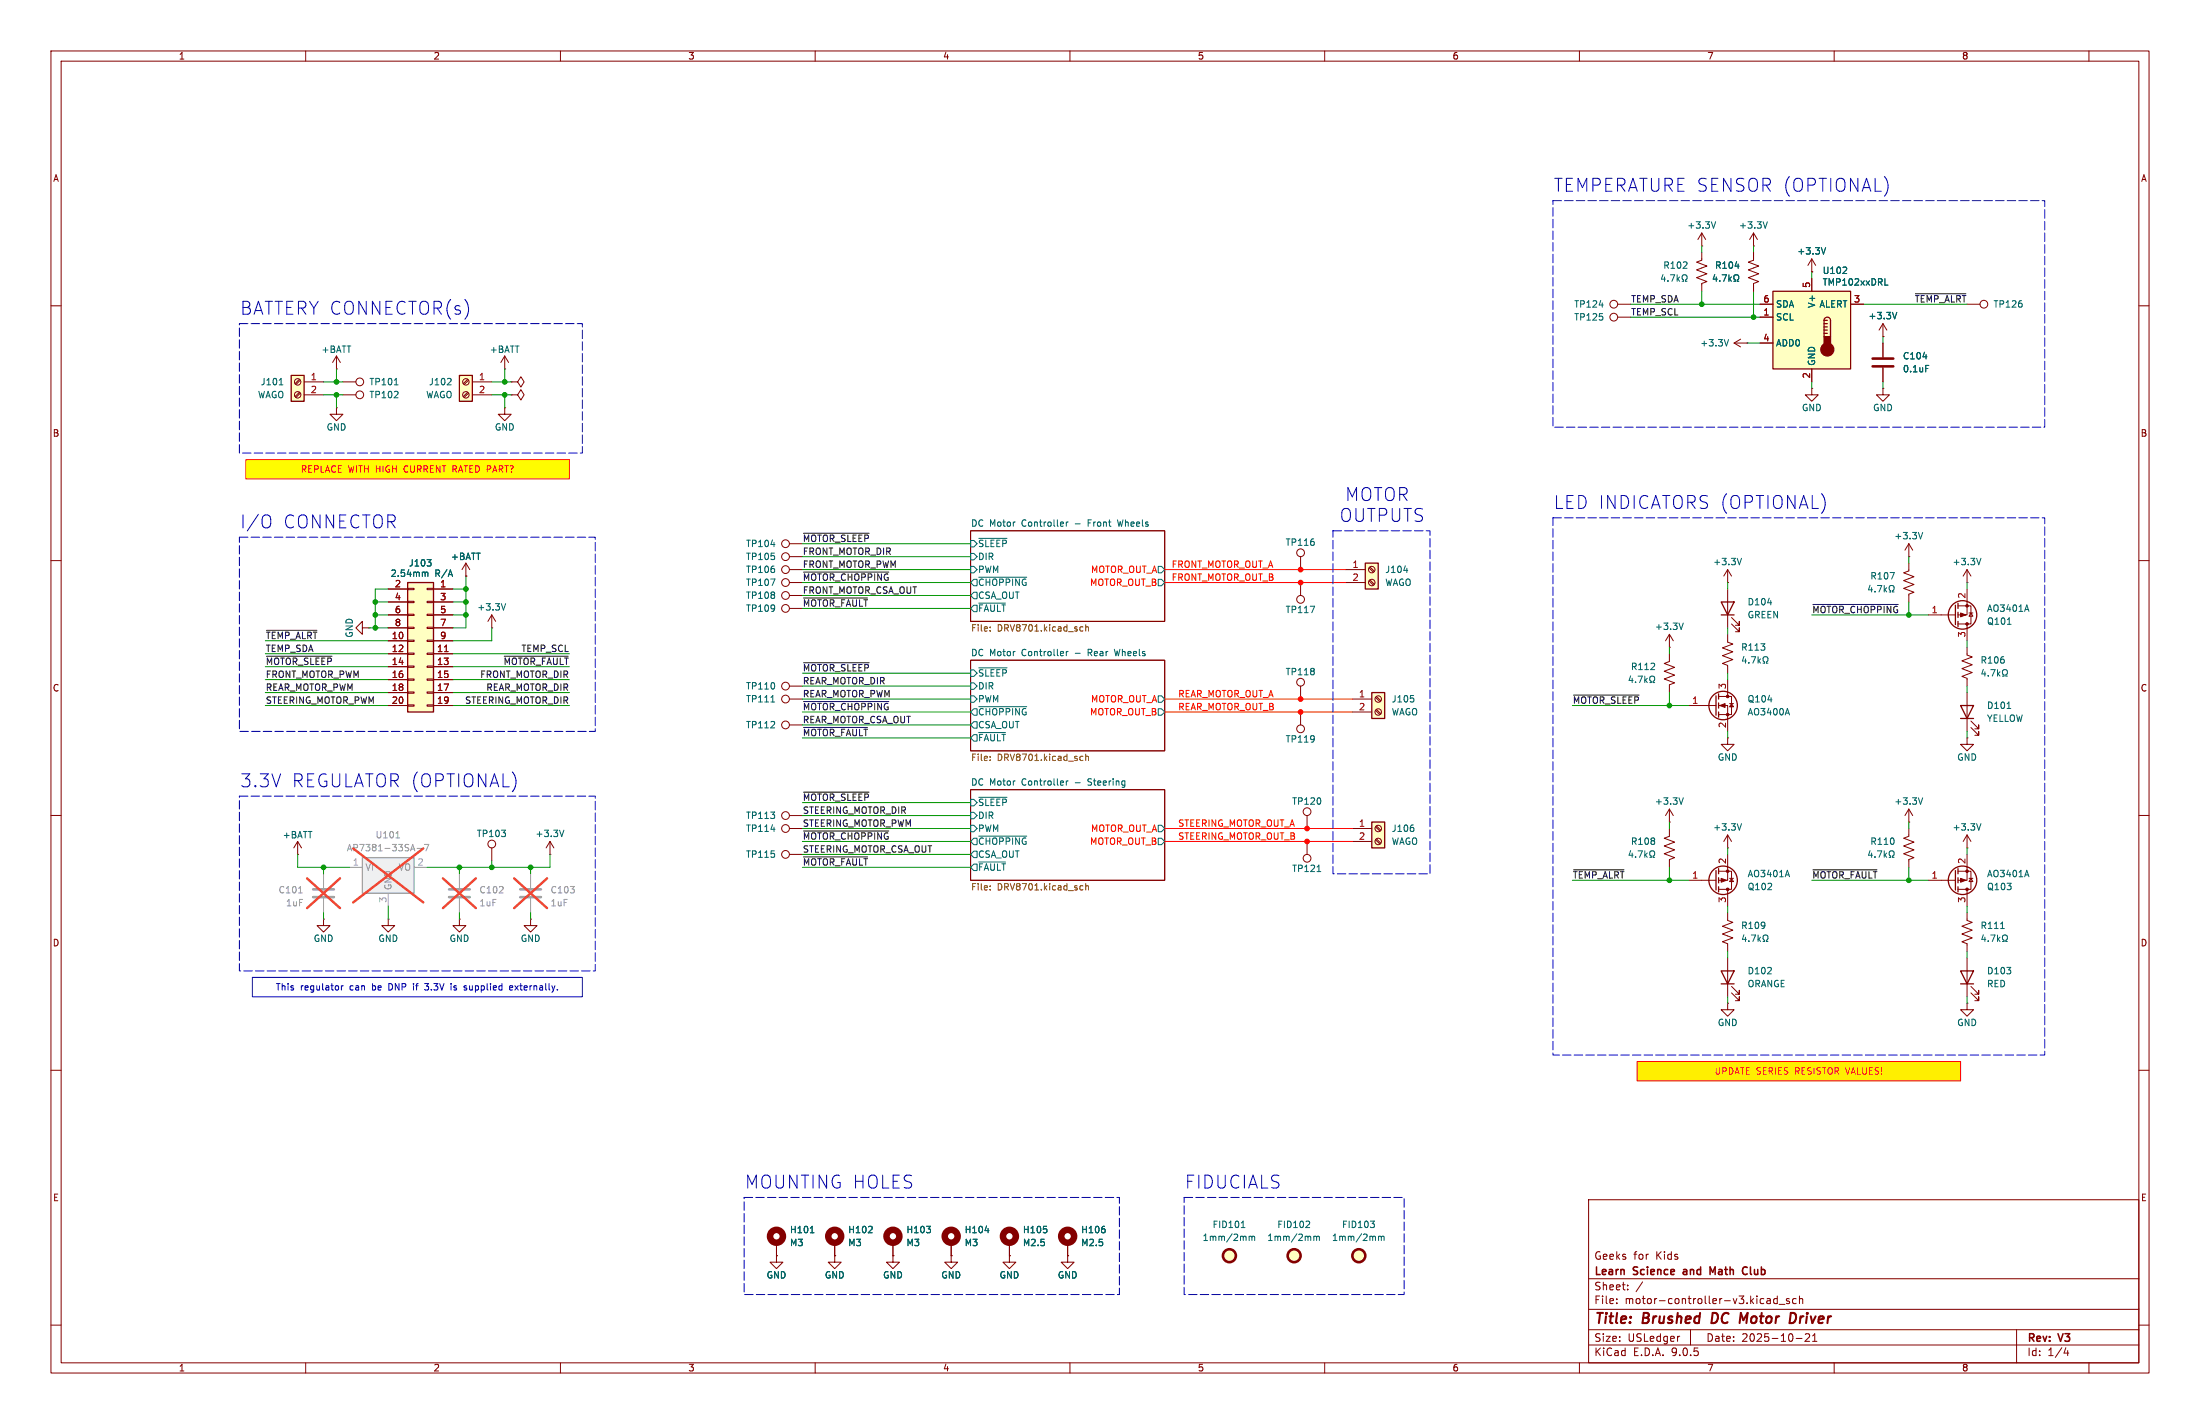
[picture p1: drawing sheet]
<svg xmlns="http://www.w3.org/2000/svg" width="432mm" height="279mm" viewBox="0 0 432 279" stroke-linecap="round" stroke-linejoin="round" font-family="sans-serif">
<g fill="none" stroke="#840000" stroke-width=".2">
<path d="M10 10h411.8v259.4h-411.8zM12 12h407.8v255.4h-407.8zM60 10v2M110 10v2M160 10v2M210 10v2M260 10v2M310 10v2M360 10v2M410 10v2M10 60h2M419.8 60h2"/>
<path d="M10 110h2M190.5 104.1h38.1v17.8h-38.1zM419.8 110h2M190.5 129.5h38.1v17.8h-38.1zM10 160h2M190.5 154.9h38.1v17.8h-38.1zM419.8 160h2M10 210h2M419.8 210h2M311.8 235.4h108v32h-108zM10 260h2M311.8 256.9h108"/>
<path d="M311.8 250.9h108M317.3 255.6v.2M317.3 254.9v.1M319.5 252.9v.2M319.5 252.2v.1M322.4 251.5l-1.3 1.9M346.8 254.9h.6l.1 .9M346.8 255.7h.7M347.5 255.1l-.7 .2M348.8 254.9l-.4-.1-.3 .3 .2 .6h.5M348.8 254.3v1.5M349.2 255.9h1.1"/>
<path d="M351.2 254.9l-.4-.1-.2 .2 .1 .2 .5 .2v.3h-.6M352.5 254.9l-.4-.1-.3 .3 .2 .6h.5M353.2 254.9l.2-.1 .4 .1v.9M353.2 254.3v1.5M419.8 260h2M60 267.4v2M110 267.4v2M160 267.4v2M210 267.4v2M260 267.4v2M310 267.4v2M311.8 263.9h108"/>
<path d="M311.8 260.9h108M329.5 262.2h.2M331.8 260.9v3M352.5 262.6h1.2M354.3 261.8l.6-.1 .2 .1 .1 .3-.9 1.1h.9M355.8 263.2h.8M355.8 262.1l.4-.4v1.5M360 267.4v2M395.8 260.9v6.5M405.5 264.4l-.4 1.1h.9M405.8 265v1M410 267.4v2"/>
</g>
<path d="M336.2 257.6l-.3 2h.5M341.7 257.6l.5 1.4 .8-1.4M352 257.6a1.11 1.11 0 0 1 0 1.9" fill="none" stroke="#840000" stroke-width=".4"/>
<path d="M330.4 249.6v.4M336.6 248.6l-.5 1-.5-1v1.5M342.3 248.6h.3l.3 .1M342.9 249.9l-.3 .2-.3-.1" fill="none" stroke="#840000" stroke-width=".3"/>
<path d="M321.3 208.3h63.5v3.8h-63.5z" fill="#ffef00"/>
<path d="M48.3 90.2h63.5v3.8h-63.5z" fill="#fffc00"/>
<g fill="none" stroke="#840000" stroke-width=".2">
<path d="M190.5 104.1h38.1v17.8h-38.1zM339.1 114.3h.1M339.1 111.8l-.8 1.2M339.1 111.8l.8 1.2M339.1 111.8v2.5M190.5 129.5h38.1v17.8h-38.1zM327.7 127h.1M327.7 128.3v1.5l-1.1 .4 2.1 .7-2.1 .8 2.1 .8-2.1 .7 2.1 .8-1 .4v1.5M327.7 124.5l-.8 1.2M327.7 124.5l.7 1.2M327.7 124.5v2.5M386.1 127v1.5l1 .4-2 .8 2 .7-2 .8 2 .8-2 .7 1 .4v1.5"/>
<path d="M386.1 135.9v7.6M190.5 154.9h38.1v17.8h-38.1zM374.6 158.8l-.7 1.2M374.6 158.8l.8 1.2M374.6 158.8v2.5M386.1 144.8v1.3h-1.3l1.3 1.2 1.2-1.2h-1.2M386.1 144.8h.1M386.8 142.7l1.6 1.6v-.8v.8h-.8M386.8 141.5l1.6 1.5v-.8v.8h-.8M327.7 162.6v1.5l-1.1 .4 2.1 .7-2.1 .8 2.1 .8-2.1 .7 2.1 .8-1 .4v1.5M339.1 179.1v1.5l1 .4-2 .7 2 .8-2 .8 2 .7-2 .8 1 .4v1.5M374.6 161.3h.1"/>
<path d="M386.1 166.4h.1M386.1 163.8v2.6M386.1 163.8l-.8 1.3M386.1 163.8l.7 1.3M339.1 188v7.6M339.9 194.8l1.5 1.5v-.7v.7h-.8M339.9 193.5l1.5 1.6v-.8v.8h-.8M175.3 243.8v2.6M186.7 246.4v1.3h1.3l-1.3 1.2-1.3-1.2h1.3M186.7 246.4h.1M186.7 243.8v2.6M198.1 246.4v1.3h1.3l-1.3 1.2-1.3-1.2h1.3"/>
<path d="M198.1 246.4h.1M198.1 243.8v2.6"/>
</g>
<g fill="none" stroke="#006464" stroke-width=".2">
<path d="M190.5 108.6h.6l.7 .6-.7 .7h-.6zM190.5 111.1h.6l.7 .7-.7 .6h-.6zM190.5 106h.6l.7 .7-.7 .6h-.6zM191.1 113.7h.7v1.2h-.7l-.6-.6zM191.1 118.7h.7v1.3h-.7l-.6-.6zM191.1 116.2h.7v1.3h-.7l-.6-.7zM192.1 113.3h9.4M192.1 118.3h5.2M192.1 105.6h5.6M209.3 102.4v.9M209.6 102.4l-.3 .3M219.3 102l.3 1.3"/>
<path d="M227.3 111.1h.7l.6 .7-.6 .6h-.7zM227.3 113.7h.7l.6 .6-.6 .6h-.7zM341.8 109.5l-.4 1.3M190.5 134h.6l.7 .6-.7 .7h-.6zM190.5 136.5h.6l.7 .7-.7 .6h-.6zM190.5 131.4h.6l.7 .7-.7 .6h-.6zM191.1 139.1h.7v1.2h-.7l-.6-.6zM192.1 138.7h9.4M192.1 131h5.6M209.3 127.8v.9M209.6 127.8l-.3 .3M218.7 127.4l.3 1.3"/>
<path d="M227.3 136.5h.7l.6 .7-.6 .6h-.7zM227.3 139.1h.7l.6 .6-.6 .6h-.7zM320 132.6l-.3 .9h.8M320.4 133.1v.8M321 133.8v.1M321.5 132.7h.8l-.5 1.2M322.8 132.7v1.2M323 133.4l.3 .5M323.3 133.1l-.5 .5M323.8 133.9h.3v-.2a.54 .54 0 0 1-.3-.8 .54 .54 0 0 1 .8-.2l.2 .6-.3 .4v.2h.3M330.4 122.2l-.4 1.3M389.3 131.3l-.3 .9h.8"/>
<path d="M389.6 131.8v.9M390.2 132.5v.2M390.7 131.4h.9l-.6 1.3M392.1 131.4v1.3M392.2 132.2l.3 .5M392.5 131.8l-.4 .5M393 132.7h.3v-.3a.54 .54 0 0 1-.2-.7 .54 .54 0 0 1 .7-.3l.2 .7-.3 .3v.3h.3M393.9 139h.8M190.5 159.4h.6l.7 .6-.7 .7h-.6zM190.5 156.8h.6l.7 .7-.7 .6h-.6zM191.1 144.1h.7v1.3h-.7l-.6-.6zM191.1 141.6h.7v1.3h-.7l-.6-.7z"/>
<path d="M192.1 143.7h5.2M192.1 156.4h5.6M209.3 153.2v.9M209.6 153.2l-.3 .3M377.4 156.5l-.5 1.3M190.5 161.9h.6l.7 .7-.7 .6h-.6zM191.1 164.5h.7v1.2h-.7l-.6-.6zM191.1 169.5h.7v1.3h-.7l-.6-.6zM191.1 167h.7v1.3h-.7l-.6-.7zM192.1 164.1h9.4M192.1 169.1h5.2M227.3 161.9h.7l.6 .7-.6 .6h-.7z"/>
<path d="M227.3 164.5h.7l.6 .6-.6 .6h-.7zM320 166.9l-.3 .9h.8M320.4 167.4v.8M321 168.1v.1M321.5 166.9h.8l-.5 1.3M322.8 166.9v1.3M323 167.7l.3 .5M323.3 167.4l-.5 .5M323.8 168.2h.3v-.2a.54 .54 0 0 1-.3-.8 .54 .54 0 0 1 .8-.2l.2 .6-.3 .4v.2h.3M388.8 161.6l-.4 1.3M342.3 183.4l-.3 .9h.8M342.6 183.9v.8"/>
<path d="M343.3 184.6v.1M343.7 183.5h.9l-.6 1.2M345.1 183.5v1.2M345.2 184.2l.4 .5M345.6 183.9l-.5 .5M346 184.7h.3v-.2a.54 .54 0 0 1-.2-.8 .54 .54 0 0 1 .7-.2l.2 .6-.3 .4v.2h.3M181.8 240.6h.8l-.4 .5M182.6 241.2v.6M193.3 241.5h.8M205.4 241.2v.6"/>
</g>
<g fill="none" stroke="#725600" stroke-width=".2">
<path d="M194.3 123v.2M194.3 123.7v.1M212.2 123h.4M212.6 123.8h-.4M213.1 122.6v1.2M213.1 123.1l.5-.1v.8M194.3 149.1v.1M194.3 148.4v.2M212.2 148.4h.4M212.6 149.2h-.4M213.1 148.5l.5-.1v.8M213.1 148v1.2"/>
<path d="M194.3 173.8v.2M194.3 174.5v.1M212.2 173.8h.4M212.6 174.6h-.4M213.1 173.4v1.2M213.1 173.9l.5-.1v.8"/>
</g>
<g fill="none" stroke="#840000" stroke-width="1.3">
<circle cx="175.3" cy="242.6" r="1.27"/>
<circle cx="186.7" cy="242.6" r="1.27"/>
<circle cx="198.1" cy="242.6" r="1.27"/>
</g>
<path d="M384.8 138.4h2.5l-1.2 2.6zM384.8 141h2.5M337.8 190.5h2.6l-1.3 2.5zM337.8 193h2.6" fill="none" stroke="#840000" stroke-width=".25"/>
<path d="M269.2 161.3h2.6v5.1h-2.6z" fill="#ffffc2"/>
<path d="M269.2 161.3h2.6v5.1h-2.6z" fill="none" stroke="#840000" stroke-width=".25"/>
<g fill="none" stroke="#840000" stroke-width=".2">
<path d="M265.4 162.6h3.8M265.4 165.1h3.8M270 162.2l.8 .9M270 164.8l.8 .8M270.2 162.1l.8 .8M270.2 164.6l.8 .8"/>
<circle cx="270.5" cy="162.6" r=".63"/>
<circle cx="270.5" cy="165.1" r=".63"/>
</g>
<path d="M277.4 162.4l.1 .2-.1 .5" fill="none" stroke="#006464" stroke-width=".2"/>
<path d="M269.2 135.9h2.6v5.1h-2.6z" fill="#ffffc2"/>
<path d="M269.2 135.9h2.6v5.1h-2.6z" fill="none" stroke="#840000" stroke-width=".25"/>
<g fill="none" stroke="#840000" stroke-width=".2">
<path d="M100.3 74.9h1.3l.6-1 .7 1-.7 1-.6-1M100.3 74.9h.1M265.4 137.2h3.8M265.4 139.7h3.8M270 136.8l.8 .9M270 139.4l.8 .8M270.2 136.7l.8 .8M270.2 139.2l.8 .8M256.5 160v2.6M256.5 165.1v2.5"/>
<circle cx="270.5" cy="137.2" r=".63"/>
<circle cx="270.5" cy="139.7" r=".63"/>
<circle cx="256.5" cy="159.3" r=".76"/>
<circle cx="256.5" cy="168.4" r=".76"/>
</g>
<path d="M276.9 136.5h.6M277.4 137l.1 .2-.1 .5M258.5 171h.7" fill="none" stroke="#006464" stroke-width=".2"/>
<path d="M268 110.5h2.5v5.1h-2.5z" fill="#ffffc2"/>
<g fill="none" stroke="#840000" stroke-width=".25">
<path d="M268 110.5h2.5v5.1h-2.5zM383.8 118.7v3.9M384.3 118.4v1M384.3 120.1v1.1M384.3 121.9v1M336.8 170.8v3.8M337.3 170.4v1.1M337.3 172.2v1M337.3 174v1"/>
<circle cx="385.2" cy="120.6" r="2.79"/>
<circle cx="338.2" cy="172.7" r="2.79"/>
</g>
<g fill="none" stroke="#840000" stroke-width=".2">
<path d="M334 48.3h.1M334 45.7l-.8 1.3M334 45.7l.8 1.3M334 45.7v2.6M344.2 48.3h.1M344.2 45.7l-.8 1.3M344.2 45.7l.7 1.3M344.2 45.7v2.6M66 72.4h.1M66 69.9l.8 1.2M66 69.9l-.7 1.2M66 69.9v2.5"/>
<path d="M355.6 76.2v1.3h-1.3l1.3 1.2 1.3-1.2h-1.3M355.6 76.2h.1M99.1 80v1.3h-1.3l1.3 1.3 1.2-1.3h-1.2M99.1 80h.1M255.3 109.2v2.6M255.3 114.3v2.5M264.2 111.8h3.8M264.2 114.3h3.8M268.7 111.4l.9 .9M268.7 114l.9 .8M268.9 111.3l.8 .8M268.9 113.8l.8 .8"/>
<path d="M374.6 109.2h.1M374.6 110.5v1.5l-1 .4 2.1 .8-2.1 .7 2.1 .8-2.1 .7 2.1 .8-1.1 .4v1.5M374.6 106.7l-.7 1.3M374.6 106.7l.8 1.3M374.6 106.7v2.5M384.3 118.9h2.5v3.5h-2.5M386.1 114.3h.1M386.1 115.6v5.1h-1.8M386.1 111.8l-.8 1.2M386.1 111.8l.7 1.2M386.1 111.8v2.5M255.3 134.6v2.6"/>
<path d="M255.3 139.7v2.5M378.5 120.7h5.3M386.1 122.4v3.3M386.5 120.3h.7M386.8 120.3l.4 .6h-.7zM327.7 158.8l-.8 1.2M327.7 158.8l.7 1.2M327.7 158.8v2.5M154.9 162.6h2.6M327.7 161.3h.1M331.5 172.7h5.3M337.3 170.9h2.6v3.6h-2.6"/>
<path d="M339.1 166.4h.1M339.1 167.6v5.1h-1.8M339.1 163.8l-.8 1.3M339.1 163.8l.8 1.3M339.1 163.8v2.6M339.1 174.5v3.3M339.5 172.3h.7M339.9 172.3l.3 .7h-.7zM374.6 162.6v1.5l-1 .4 2.1 .7-2.1 .8 2.1 .8-2.1 .7 2.1 .8-1.1 .4v1.5M63.5 180.3v1.3h1.3l-1.3 1.3-1.3-1.3h1.3M63.5 180.3h.1M76.2 180.3v1.3h-1.3l1.3 1.3 1.3-1.3h-1.3"/>
<path d="M76.2 180.3h.1M90.2 180.3v1.3h-1.3l1.3 1.3 1.2-1.3h-1.2M90.2 180.3h.1M104.1 180.3v1.3h-1.2l1.2 1.3 1.3-1.3h-1.3M104.1 180.3h.1M339.1 196.9v1.2h-1.3l1.3 1.3 1.3-1.3h-1.3M339.1 196.9h.1"/>
<circle cx="255.3" cy="108.5" r=".76"/>
<circle cx="255.3" cy="117.6" r=".76"/>
<circle cx="269.2" cy="111.8" r=".63"/>
<circle cx="269.2" cy="114.3" r=".63"/>
<circle cx="255.3" cy="133.9" r=".76"/>
<circle cx="255.3" cy="143" r=".76"/>
<circle cx="154.2" cy="162.6" r=".76"/>
</g>
<g fill="none" stroke="#006464" stroke-width=".2">
<path d="M336.7 43.5l-.4 1.3M346.9 43.5l-.4 1.3M257.2 118.9h.8l-.5 1.3M275.5 111.9h.8M367 114.8l-.3 .9h.8M367.3 115.3v.8M368 116v.1M368.5 114.9h.8l-.5 1.2M369.8 114.9v1.2M369.9 115.7l.4 .4M370.3 115.3l-.5 .5M370.8 116.1h.3v-.2a.54 .54 0 0 1-.3-.7 .54 .54 0 0 1 .8-.3l.2 .6-.3 .4v.2h.3"/>
<path d="M371 112.3h.8l-.5 1.3M377.4 104.5l-.5 1.2M388.8 109.5l-.4 1.3M397.8 118.7l.4 1.3M394 122.5h.7M330.4 156.5l-.4 1.3M151.3 162.7h.8M341.8 161.6l-.4 1.3M350.8 170.8l.4 1.2M367 166.9l-.3 .9h.8M367.3 167.4v.8M368 168.1v.1"/>
<path d="M368.5 166.9h.8l-.5 1.3M369.8 166.9v1.3M369.9 167.7l.4 .5M370.3 167.4l-.5 .5M370.8 168.2h.3v-.2a.54 .54 0 0 1-.3-.8 .54 .54 0 0 1 .8-.2l.2 .6-.3 .4v.2h.3"/>
</g>
<g fill="#840000" stroke="#840000" stroke-width=".2">
<path d="M384.8 120.3l1 .4-1 .3z"/>
<path d="M337.8 172.3l1 .4-1 .4z"/>
<circle cx="386.1" cy="122.4" r=".25"/>
<circle cx="386.1" cy="118.9" r=".25"/>
<circle cx="339.1" cy="174.5" r=".25"/>
<circle cx="339.1" cy="170.9" r=".25"/>
</g>
<path d="M61.5 176h4M61.5 174.5h4M88.1 176h4.1M88.1 174.5h4.1" fill="none" stroke="#a1a1a1" stroke-width=".51"/>
<path d="M63.5 171.5v2.7M63.5 176.3v2.8M90.2 171.5v2.7M90.2 176.3v2.8" fill="none" stroke="#a1a1a1" stroke-width=".2"/>
<path d="M60.3 172.3l6.4 5.9M66.7 172.3l-6.4 5.9M86.9 172.3l6.5 5.9M93.4 172.3l-6.5 5.9" fill="none" stroke="#e12e31" stroke-width=".46"/>
<path d="M58.6 175.2h.7" fill="none" stroke="#989898" stroke-width=".2"/>
<path d="M57.1 73.7h2.6v5h-2.6z" fill="#ffffc2"/>
<path d="M57.1 73.7h2.6v5h-2.6z" fill="none" stroke="#840000" stroke-width=".25"/>
<g fill="none" stroke="#840000" stroke-width=".2">
<path d="M317.5 59.7h2.5M334 49.5v1.6l-1 .3 2 .8-2 .8 2 .7-2 .8 2 .7-1 .4v1.6M355.6 53.3h.1M355.6 50.8l-.8 1.3M355.6 50.8l.8 1.3M355.6 50.8v2.5M58.8 74.4l-.9 .9M58.8 77l-.9 .8M59 74.6l-.9 .8M59 77.1l-.9 .9M59.7 74.9h3.8M59.7 77.5h3.8"/>
<path d="M317.5 62.2h2.5M340.4 67.3l1.2 .8M340.4 67.3h2.5M341.6 66.5l-1.2 .8M342.9 67.3h.1M339.1 124.5v1.5l1 .4-2 .7 2 .8-2 .8 2 .7-2 .8 1 .4v1.5"/>
<circle cx="316.7" cy="59.7" r=".76"/>
<circle cx="58.4" cy="74.9" r=".63"/>
<circle cx="58.4" cy="77.5" r=".63"/>
<circle cx="316.7" cy="62.2" r=".76"/>
</g>
<g fill="none" stroke="#006464" stroke-width=".2">
<path d="M313.9 59.8h.8M326.4 53.9l-.3 .9h.8M326.7 54.3v.9M327.4 55.1v.1M327.9 53.9h.8l-.5 1.3M329.2 53.9v1.3M329.3 54.7l.4 .5M329.7 54.3l-.5 .5M330.1 55.2h.4v-.3a.54 .54 0 0 1-.3-.7 .54 .54 0 0 1 .7-.2l.2 .6-.3 .3v.3h.3M358.3 48.6l-.4 1.3M54.8 75.5h.7M339.3 66.6l-.5 1.3"/>
<path d="M342.3 128.8l-.3 .9h.8M342.6 129.3v.8M343.3 130v.1M343.7 128.8h.9l-.6 1.3M345.1 128.8v1.3M345.2 129.6l.4 .5M345.6 129.3l-.5 .5M346 130.1h.3v-.2a.54 .54 0 0 1-.2-.8 .54 .54 0 0 1 .7-.2l.2 .6-.3 .4v.2h.3"/>
</g>
<path d="M348 57.2h15.2v15.2h-15.2z" fill="#ffffc2"/>
<g fill="none" stroke="#840000" stroke-width=".25">
<path d="M348 57.2h15.2v15.2h-15.2zM358 62.9v-.1a.63 .63 0 0 1 .7-.6 .63 .63 0 0 1 .6 .7v3.1M358 62.9v3.1M358 62.9h.6M358 63.5h.6M358 64.1h.6M358 64.8h.6M358 65.4h.6M336.8 136.5v3.8M337.3 136.1v1.1M337.3 137.9v1M337.3 139.7v1"/>
<circle cx="338.2" cy="138.4" r="2.79"/>
</g>
<g fill="#840000" stroke="#840000" stroke-width=".25">
<path d="M358 66h1.3v1.9h-1.3z"/>
<circle cx="358.6" cy="68.6" r="1.27"/>
</g>
<g fill="none" stroke="#840000" stroke-width=".2">
<path d="M344.2 49.5v1.6l-1 .3 2 .8-2 .8 2 .7-2 .8 2 .7-1 .4v1.6M345.4 59.7h2.6M355.6 54.6v2.6M363.2 59.7h2.6M67.3 74.9h2.5M345.4 62.2h2.6M345.4 67.3h2.6M355.6 72.4v2.5M369.6 66h.1M369.6 76.2v1.3h1.2l-1.2 1.2-1.3-1.2h1.3M369.6 76.2h.1M369.6 63.5v2.5"/>
<path d="M369.6 67.3v2.8M369.6 72.1v2.8M369.6 63.5l-.8 1.3M369.6 63.5l.7 1.3M66 80v1.3h-1.2l1.2 1.3 1.3-1.3h-1.3M66 80h.1M331.5 138.4h5.3M337.3 136.7h2.6v3.5h-2.6M337.3 138.4h1.8v5.1M339.1 133.4v3.3M339.5 138h.7M339.9 138l.3 .7h-.7z"/>
<path d="M154.9 142.2h2.6M339.1 144.8v1.3h-1.3l1.3 1.2 1.3-1.2h-1.3M339.1 144.8h.1M154.9 167.6h2.6M386.1 179.1v1.5l1 .4-2 .7 2 .8-2 .8 2 .7-2 .8 1 .4v1.5M386.1 196.9v1.2h-1.3l1.3 1.3 1.2-1.3h-1.2M386.1 196.9h.1"/>
<circle cx="389.4" cy="59.7" r=".76"/>
<circle cx="70.6" cy="74.9" r=".76"/>
<circle cx="154.2" cy="142.2" r=".76"/>
<circle cx="154.2" cy="167.6" r=".76"/>
</g>
<g fill="none" stroke="#006464" stroke-width=".2">
<path d="M336.6 53.9l-.3 .9h.7M336.9 54.3v.9M337.5 55.1v.1M338 53.9h.9l-.6 1.3M339.3 53.9v1.3M339.5 54.7l.3 .5M339.8 54.3l-.5 .5M340.3 55.2h.3v-.3a.54 .54 0 0 1-.3-.7 .54 .54 0 0 1 .8-.2l.2 .6-.3 .3v.3h.3M340.6 52.2h.7M361.7 53.7h.8M362.4 52.5v.4M370 56h.6"/>
<path d="M77.4 75.5h.7M372.3 61.3l-.4 1.3M377.4 70h.8M378 71.7h.6M350.8 139l.4 1.3M389.3 183.4l-.3 .9h.8M389.6 183.9v.8M390.2 184.6v.1M390.7 183.5h.9l-.6 1.2M392.1 183.5v1.2M392.2 184.2l.3 .5M392.5 183.9l-.4 .5"/>
<path d="M392.7 182.2h.7M393 184.7h.3v-.2a.54 .54 0 0 1-.2-.8 .54 .54 0 0 1 .7-.2l.2 .6-.3 .4v.2h.3M243.9 239.8l.1-.2v1.3M256.9 239.7l.1 .4-.7 .8h.8M269 239.6h.8l-.5 .5M243.6 240.9h.8M245.2 242.6v.8M245.2 242.7l.3-.1 .2 .1M245.7 242.7l.2-.1h.3l.1 .8M245.7 242.7v.7M257.9 242.7l.3-.1 .2 .1M257.9 242.6v.8"/>
<path d="M258.4 242.7l.2-.1h.3l.1 .8M258.4 242.7v.7M269.6 240.1l.2 .2-.2 .5M270.6 242.7l.3-.1 .2 .1M270.6 242.6v.8M271.1 242.7l.2-.1h.3l.1 .8M271.1 242.7v.7"/>
</g>
<g fill="none" stroke="#840000" stroke-width=".51">
<path d="M367.5 70.4h4.1M367.5 71.9h4.1"/>
<circle cx="241.3" cy="246.4" r="1.27"/>
<circle cx="254" cy="246.4" r="1.27"/>
<circle cx="266.7" cy="246.4" r="1.27"/>
</g>
<g fill="#ffffc2" stroke="#ffffc2" stroke-width=".2">
<circle cx="241.3" cy="246.4" r="1.27"/>
<circle cx="266.7" cy="246.4" r="1.27"/>
<circle cx="254" cy="246.4" r="1.27"/>
</g>
<g fill="#840000" stroke="#840000" stroke-width=".2">
<path d="M337.6 138.4l1-.4v.8z"/>
<circle cx="339.1" cy="136.7" r=".25"/>
<circle cx="339.1" cy="140.2" r=".25"/>
</g>
<path d="M90.2 73.7h2.5v5h-2.5z" fill="#ffffc2"/>
<g fill="none" stroke="#840000" stroke-width=".25">
<path d="M90.2 73.7h2.5v5h-2.5zM337.8 118.1h2.6l-1.3 2.6zM337.8 120.7h2.6M383.8 170.8v3.8M384.3 170.4v1.1M384.3 172.2v1M384.3 174v1M384.8 190.5h2.5l-1.2 2.5zM384.8 193h2.5"/>
<circle cx="385.2" cy="172.7" r="2.79"/>
</g>
<g fill="none" stroke="#840000" stroke-width=".2">
<path d="M67.3 77.5h2.5M91.8 74.4l-.9 .9M91.8 77l-.9 .8M92 74.6l-.9 .8M92 77.1l-.9 .9M92.7 74.9h3.8M92.7 77.5h3.8M99.1 72.4h.1M99.1 69.9l.7 1.2M99.1 69.9l-.8 1.2M99.1 69.9v2.5M100.3 77.5h1.3l.6-1 .7 1-.7 1-.6-1"/>
<path d="M100.3 77.5h.1M154.9 106.7h2.6M154.9 109.2h2.6M154.9 114.3h2.6M154.9 119.4h2.6M154.9 111.8h2.6M154.9 116.8h2.6M339.1 115.6v7.6M154.9 134.6h2.6M154.9 137.2h2.6M339.9 122.4l1.5 1.6v-.8v.8h-.8M339.9 121.2l1.5 1.5v-.8v.8h-.8"/>
<path d="M154.9 160h2.6M378.5 172.7h5.3M384.3 170.9h2.5v3.6h-2.5M386.1 167.6v5.1h-1.8M386.1 174.5v3.3M386.5 172.3h.7M386.8 172.3l.4 .7h-.7zM386.1 188v7.6M386.8 194.8l1.6 1.5v-.7v.7h-.8M386.8 193.5l1.6 1.6v-.8v.8h-.8M152.4 246.4v1.3h1.3l-1.3 1.2-1.3-1.2h1.3M152.4 246.4h.1"/>
<path d="M152.4 243.8v2.6M163.8 246.4v1.3h1.3l-1.3 1.2-1.2-1.2h1.2M163.8 246.4h.1M163.8 243.8v2.6M175.3 246.4v1.3h1.2l-1.2 1.2-1.3-1.2h1.3M175.3 246.4h.1M209.5 246.4v1.3h1.3l-1.3 1.2-1.2-1.2h1.2M209.5 246.4h.1M209.5 243.8v2.6"/>
<circle cx="70.6" cy="77.5" r=".76"/>
<circle cx="91.4" cy="74.9" r=".63"/>
<circle cx="91.4" cy="77.5" r=".63"/>
<circle cx="154.2" cy="116.8" r=".76"/>
<circle cx="154.2" cy="111.8" r=".76"/>
<circle cx="154.2" cy="114.3" r=".76"/>
<circle cx="154.2" cy="119.4" r=".76"/>
<circle cx="154.2" cy="106.7" r=".76"/>
<circle cx="154.2" cy="109.2" r=".76"/>
<circle cx="154.2" cy="134.6" r=".76"/>
<circle cx="154.2" cy="137.2" r=".76"/>
<circle cx="154.2" cy="160" r=".76"/>
</g>
<path d="M88.4 74.3l.1 .5-.7 .7h.7M151.3 113.6h.8l-.5 1.3M151.3 106.8h.8M346.9 118.3h.8M151.3 137.7h.7M397.8 170.8l.4 1.2M159 241.9h.8M170.4 241.9h.8M171.1 240.7v.5M216.9 241.2v.6" fill="none" stroke="#006464" stroke-width=".2"/>
<g fill="#840000" stroke="#840000" stroke-width=".2">
<path d="M384.8 172.3l1 .4-1 .4z"/>
<circle cx="386.1" cy="174.5" r=".25"/>
<circle cx="386.1" cy="170.9" r=".25"/>
</g>
<g fill="none" stroke="#840000" stroke-width="1.3">
<circle cx="152.4" cy="242.6" r="1.27"/>
<circle cx="163.8" cy="242.6" r="1.27"/>
<circle cx="209.5" cy="242.6" r="1.27"/>
</g>
<path d="M80 114.3h5.1v25.4h-5.1z" fill="#ffffc2"/>
<path d="M80 114.3h5.1v25.4h-5.1z" fill="none" stroke="#840000" stroke-width=".25"/>
<g fill="none" stroke="#840000" stroke-width=".2">
<path d="M76.2 115.6h3.8M76.2 118.1h3.8M80 115.4h1.3v.3h-1.3zM80 118h1.3v.2h-1.3zM83.8 115.4h1.3v.3h-1.3zM83.8 118h1.3v.2h-1.3zM85.1 115.6h3.8M85.1 118.1h3.8M91.4 113h.1M91.4 110.5l.8 1.3M91.4 110.5l-.7 1.3M91.4 110.5v2.5"/>
<path d="M71.1 123.2v-1.3l-1.3 1.3 1.3 1.3v-1.3h1.3M72.4 123.2h.1M76.2 120.7h3.8M76.2 123.2h3.8M76.2 125.7h3.8M76.2 128.3h3.8M76.2 130.8h3.8M76.2 133.4h3.8M76.2 135.9h3.8M76.2 138.4h3.8M80 120.5h1.3v.3h-1.3zM80 123.1h1.3v.2h-1.3z"/>
<path d="M80 125.6h1.3v.3h-1.3zM80 128.1h1.3v.3h-1.3zM80 130.7h1.3v.2h-1.3zM80 133.2h1.3v.3h-1.3zM80 135.8h1.3v.2h-1.3zM80 138.3h1.3v.3h-1.3zM83.8 120.5h1.3v.3h-1.3zM83.8 123.1h1.3v.2h-1.3zM83.8 125.6h1.3v.3h-1.3zM83.8 128.1h1.3v.3h-1.3zM83.8 130.7h1.3v.2h-1.3zM83.8 133.2h1.3v.3h-1.3z"/>
<path d="M83.8 135.8h1.3v.2h-1.3zM83.8 138.3h1.3v.3h-1.3zM85.1 120.7h3.8M85.1 123.2h3.8M85.1 125.7h3.8M85.1 128.3h3.8M85.1 130.8h3.8M85.1 133.4h3.8M85.1 135.9h3.8M85.1 138.4h3.8M96.5 123.2h.1M96.5 120.7l-.7 1.2"/>
<path d="M96.5 120.7l.8 1.2M96.5 120.7v2.5M58.4 167.6h.1M58.4 165.1l.8 1.3M58.4 165.1l-.7 1.3M58.4 165.1v2.5M96.5 166.4v2.5M107.9 167.6h.1M107.9 165.1l-.7 1.3M107.9 165.1l.8 1.3M107.9 165.1v2.5"/>
<circle cx="96.5" cy="165.6" r=".76"/>
</g>
<path d="M87.2 127.9h.8" fill="none" stroke="#a90000" stroke-width=".2"/>
<path d="M83.4 112.4l.2-.1h.3l.1 .8M83.8 109.8h.8l-.4 .5M84.5 110.3l.1 .2-.1 .5M99.2 118.4l-.4 1.3M110.7 162.9l-.5 1.3" fill="none" stroke="#006464" stroke-width=".2"/>
<path d="M71.1 168.3h10.2v7h-10.2z" fill="#f0f0f0"/>
<path d="M71.1 168.3h10.2v7h-10.2z" fill="none" stroke="#a1a1a1" stroke-width=".25"/>
<path d="M68.6 170.2h2.5M76.2 175.3v2.5M81.3 170.2h2.5M104.1 171.5v2.7M104.1 176.3v2.8" fill="none" stroke="#a1a1a1" stroke-width=".2"/>
<path d="M77.7 164.4h.7M80.7 166.6h.6M81 165.7l.4 1.2M81.9 166.5h.9M83.3 165.7h.9l-.6 1.2" fill="none" stroke="#989898" stroke-width=".2"/>
<path d="M69.3 166.5l13.8 10.6M83.1 166.5l-13.8 10.6M100.9 172.3l6.5 5.9M107.4 172.3l-6.5 5.9" fill="none" stroke="#e12e31" stroke-width=".46"/>
<path d="M102.1 176h4.1M102.1 174.5h4.1" fill="none" stroke="#a1a1a1" stroke-width=".51"/>
<g fill="none" stroke="#0f0f0f" stroke-width=".2">
<path d="M375.9 57.6h10M157.7 117.3h12.6M157.7 104.6h12.9M157.7 112.3h16.7M355.8 118.6h16.8M52.3 128.8h12.9M52.3 123.7h9.9M99 128.8h12.5M157.7 137.7h16.7M157.7 130h12.9M308.8 136.4h12.9M157.7 155.4h12.9"/>
<path d="M157.7 142.7h12.6M157.7 168.1h12.6M157.7 163.1h16.7M308.8 170.7h9.9M355.8 170.7h12.6"/>
</g>
<g fill="none" stroke="#009600" stroke-width=".2">
<path d="M320 59.7h25.4M334 48.3v1.2M334 57.2v2.5M344.2 48.3v1.2M344.2 57.2v5M355.6 53.3v1.3M365.8 59.7h20.3M63.5 74.9h3.8M63.5 77.5h3.8M66 72.4v2.5M66 77.5v2.5M96.5 74.9h3.8"/>
<path d="M96.5 77.5h3.8M99.1 72.4v2.5M99.1 77.5v2.5M320 62.2h25.4M342.9 67.3h2.5M355.6 74.9v1.3M369.6 66v1.3M369.6 74.9v1.3M73.7 118.1h2.5M76.2 115.6h-2.5v7.6M88.9 118.1h2.5M88.9 115.6h2.5"/>
<path d="M91.4 113v10.2h-2.5M157.5 106.7h33M157.5 109.2h33M157.5 114.3h33M157.5 111.8h33M157.5 119.4h33M157.5 116.8h33M339.1 114.3v1.3M374.6 109.2v1.3M374.6 118.1v2.6M386.1 114.3v1.3M52.1 138.4h24.1"/>
<path d="M52.1 135.9h24.1M52.1 133.4h24.1M52.1 130.8h24.1M52.1 125.7h24.1M52.1 128.3h24.1M72.4 123.2h3.8M73.7 120.7h2.5M88.9 138.4h22.9M88.9 135.9h22.9M88.9 133.4h22.9M88.9 130.8h22.9M88.9 128.3h22.9"/>
<path d="M88.9 120.7h2.5M96.5 123.2v2.5h-7.6M157.5 139.7h33M157.5 134.6h33M157.5 137.2h33M157.5 132.1h33M308.6 138.4h22.9M327.7 127v1.3M327.7 135.9v2.5M339.1 123.2v1.3M339.1 132.1v1.3M355.6 120.7h22.9"/>
<path d="M386.1 125.7v1.3M386.1 134.6v1.3M157.5 142.2h33M157.5 144.8h33M157.5 157.5h33M339.1 143.5v1.3M386.1 143.5v1.3M58.4 167.6v2.6h10.2M63.5 170.2v1.3M63.5 179.1v1.2M76.2 177.8v2.5M90.2 170.2v1.3"/>
<path d="M90.2 179.1v1.2M96.5 168.9v1.3M104.1 170.2v1.3M104.1 179.1v1.2M107.9 167.6v2.6h-24.1M157.5 170.2h33M157.5 160h33M157.5 162.6h33M157.5 167.6h33M157.5 165.1h33M308.6 172.7h22.9M327.7 161.3v1.3"/>
<path d="M327.7 170.2v2.5M339.1 166.4v1.2M339.1 177.8v1.3M355.6 172.7h22.9M374.6 161.3v1.3M374.6 170.2v2.5M386.1 166.4v1.2M386.1 177.8v1.3M339.1 186.7v1.3M339.1 195.6v1.3M386.1 186.7v1.3M386.1 195.6v1.3"/>
</g>
<path d="M228.6 114.3h35.6M228.6 111.8h35.6M228.6 139.7h36.8M228.6 137.2h36.8M228.6 162.6h36.8M228.6 165.1h36.8" fill="none" stroke="#f00" stroke-width=".2"/>
<path d="M321.3 208.3h63.5v3.8h-63.5z" fill="none" stroke="#ff0400" stroke-width=".2"/>
<g fill="none" stroke="#0000c2" stroke-width=".2">
<path d="M52.8 101.2a1.8 1.8 0 0 1 0 2.3M49.5 191.8h64.8v3.8h-64.8zM67 193.4v.9M67.4 193.4l-.4 .2M81.2 193v.1M81.2 193.4v.9M83.3 193h.8l-.4 .5h.2M83.3 194.1l.6 .2M88.5 193v.1M88.5 193.4v.9M91.3 193.4l.3 .1M91.3 193.8l.3 .1v.2l-.4 .2"/>
<path d="M100 193.8l.6-.1v-.2l-.4-.1-.2 .2 .1 .6h.5"/>
</g>
<path d="M48.3 90.2h63.5v3.8h-63.5z" fill="none" stroke="#ff1c00" stroke-width=".2"/>
<path d="M304.8 39.4h96.5v44.4h-96.5zM47 63.5h67.3v25.4h-67.3zM47 105.4h69.8v38.1h-69.8zM261.6 104.1h19.1v67.4h-19.1zM304.8 101.6h96.5v105.4h-96.5zM47 156.2h69.8v34.3h-69.8zM146 235h73.7v19h-73.7zM232.4 235h43.2v19h-43.2z" fill="none" stroke="#0000c2" stroke-width=".2" stroke-dasharray="1.7 .6"/>
<g fill="none" stroke="#006464" stroke-width=".2">
<path d="M336.6 53.9l-.3 .9h.7M336.9 54.3v.9M337.5 55.1v.1M338 53.9h.9l-.6 1.3M339.3 53.9v1.3M339.5 54.7l.3 .5M339.8 54.3l-.5 .5M340.3 55.2h.3v-.3a.54 .54 0 0 1-.3-.7 .54 .54 0 0 1 .8-.2l.2 .6-.3 .3v.3h.3M340.6 52.2h.7M358.3 48.6l-.4 1.3M361.7 53.7h.8M362.4 52.5v.4"/>
<path d="M370 56h.6M372.3 61.3l-.4 1.3M377.4 70h.8M378 71.7h.6M83.4 112.4l.2-.1h.3l.1 .8M83.8 109.8h.8l-.4 .5M84.5 110.3l.1 .2-.1 .5M159 241.9h.8M170.4 241.9h.8M171.1 240.7v.5M181.8 240.6h.8l-.4 .5M182.6 241.2v.6"/>
<path d="M193.3 241.5h.8M205.4 241.2v.6M216.9 241.2v.6"/>
</g>
<g fill="none" stroke="#840000" stroke-width=".2">
<path d="M344.2 49.5v1.3M344.2 55.9v1.3M345.4 59.7h2.6M355.6 53.3h.1M355.6 54.6v2.6M363.2 59.7h2.6M345.4 62.2h2.6M345.4 67.3h2.6M355.6 72.4v2.5M369.6 66h.1M369.6 67.3v2.8M369.6 72.1v2.8"/>
<path d="M76.2 115.6h3.8M76.2 118.1h3.8M85.1 115.6h3.8M85.1 118.1h3.8M91.4 113h.1M76.2 120.7h3.8M76.2 123.2h3.8M76.2 125.7h3.8M76.2 128.3h3.8M76.2 130.8h3.8M76.2 133.4h3.8M76.2 135.9h3.8"/>
<path d="M76.2 138.4h3.8M85.1 120.7h3.8M85.1 123.2h3.8M85.1 125.7h3.8M85.1 128.3h3.8M85.1 130.8h3.8M85.1 133.4h3.8M85.1 135.9h3.8M85.1 138.4h3.8M152.4 246.4h.1M152.4 243.8v2.6M163.8 246.4h.1"/>
<path d="M163.8 243.8v2.6M175.3 246.4h.1M175.3 243.8v2.6M186.7 246.4h.1M186.7 243.8v2.6M198.1 246.4h.1M198.1 243.8v2.6M209.5 246.4h.1M209.5 243.8v2.6"/>
</g>
<path d="M87.2 127.9h.8" fill="none" stroke="#a90000" stroke-width=".2"/>
<g fill="#f00" stroke="#f00" stroke-width=".2">
<circle cx="255.3" cy="114.3" r=".46"/>
<circle cx="255.3" cy="111.8" r=".46"/>
<circle cx="255.3" cy="139.7" r=".46"/>
<circle cx="256.5" cy="162.6" r=".46"/>
<circle cx="255.3" cy="137.2" r=".46"/>
<circle cx="256.5" cy="165.1" r=".46"/>
</g>
<g fill="#009600" stroke="#009600" stroke-width=".2">
<circle cx="327.7" cy="172.7" r=".46"/>
<circle cx="327.7" cy="138.4" r=".46"/>
<circle cx="344.2" cy="62.2" r=".46"/>
<circle cx="334" cy="59.7" r=".46"/>
<circle cx="374.6" cy="172.7" r=".46"/>
<circle cx="99.1" cy="74.9" r=".46"/>
<circle cx="99.1" cy="77.5" r=".46"/>
<circle cx="66" cy="77.5" r=".46"/>
<circle cx="66" cy="74.9" r=".46"/>
<circle cx="73.7" cy="123.2" r=".46"/>
<circle cx="73.7" cy="118.1" r=".46"/>
<circle cx="73.7" cy="120.7" r=".46"/>
<circle cx="91.4" cy="115.6" r=".46"/>
<circle cx="63.5" cy="170.2" r=".46"/>
<circle cx="91.4" cy="120.7" r=".46"/>
<circle cx="91.4" cy="118.1" r=".46"/>
<circle cx="104.1" cy="170.2" r=".46"/>
<circle cx="96.5" cy="170.2" r=".46"/>
<circle cx="90.2" cy="170.2" r=".46"/>
</g>
<g font-size="3.5" fill="#0000c2">
<text x="304.8" y="37.9">TEMPERATURE SENSOR (OPTIONAL)</text>
<text x="47" y="62">BATTERY CONNECTOR(s)</text>
<text x="264" y="98.5">MOTOR</text>
<text x="304.8" y="100.1">LED INDICATORS (OPTIONAL)</text>
<text x="47" y="103.9">I/O</text>
<text x="55.4" y="103.9">CONNECTOR</text>
<text x="262.9" y="102.6">OUTPUTS</text>
<text x="47" y="154.7">3.3V</text>
<text x="57.1" y="154.7">REGULATOR (OPTIONAL)</text>
<text x="146" y="233.4">MOUNTING HOLES</text>
<text x="232.4" y="233.4">FIDUCIALS</text>
</g>
<g font-size="2.8" fill="#840000">
<text x="312.8" y="260.3">Title:</text>
<text x="322.5" y="260.3">Brushed</text>
<text x="336.8" y="260.3">DC</text>
<text x="343.1" y="260.3">Motor</text>
<text x="353.7" y="260.3">Driver</text>
</g>
<g font-size="2.1" fill="#840000">
<text x="312.8" y="250.6">Learn</text>
<text x="312.8" y="247.4">Geeks</text>
<text x="320.6" y="247.4">for</text>
<text x="320.7" y="250.6">Science</text>
<text x="325" y="247.4">Kids</text>
<text x="331.1" y="250.6">and</text>
<text x="336.9" y="250.6">Math</text>
<text x="343.9" y="250.6">Club</text>
<text x="312.8" y="256.1">File:</text>
<text x="312.8" y="253.4">Sheet:</text>
<text x="318.9" y="256.1">motor-controller-v3.kicad_sch</text>
<text x="312.8" y="263.5">Size:</text>
<text x="319.5" y="263.5">USLedger</text>
<text x="334.8" y="263.5">Date:</text>
<text x="341.8" y="263.5">2025-10-21</text>
<text x="397.8" y="263.7">Rev:</text>
<text x="404.2" y="263.7">V3</text>
<text x="312.8" y="266.3">KiCad</text>
<text x="320.5" y="266.3">E.D.A.</text>
<text x="328.1" y="266.3">9.0.5</text>
<text x="397.8" y="266.3">Id:</text>
<text x="401.9" y="266.3">1/4</text>
</g>
<g font-size="1.8" fill="#840000">
<text x="35" y="11.9">1</text>
<text x="85" y="11.9">2</text>
<text x="135" y="11.9">3</text>
<text x="185" y="11.9">4</text>
<text x="235" y="11.9">5</text>
<text x="285" y="11.9">6</text>
<text x="335" y="11.9">7</text>
<text x="385" y="11.9">8</text>
<text x="10.3" y="35.9">A</text>
<text x="420.1" y="35.9">A</text>
<text x="10.3" y="85.9">B</text>
<text x="420.1" y="85.9">B</text>
<text x="10.3" y="135.9">C</text>
<text x="420.1" y="135.9">C</text>
<text x="10.3" y="185.9">D</text>
<text x="420.1" y="185.9">D</text>
<text x="10.3" y="235.9">E</text>
<text x="420.1" y="235.9">E</text>
<text x="35" y="269.3">1</text>
<text x="85" y="269.3">2</text>
<text x="135" y="269.3">3</text>
<text x="185" y="269.3">4</text>
<text x="235" y="269.3">5</text>
<text x="285" y="269.3">6</text>
<text x="335" y="269.3">7</text>
<text x="385" y="269.3">8</text>
</g>
<g font-size="1.8" fill="#006464">
<text x="331.1" y="45.1">+3.3V</text>
<text x="341.2" y="45.1">+3.3V</text>
<text x="326.4" y="52.9">R102</text>
<text x="336.5" y="52.9">R104</text>
<text x="352.7" y="50.1">+3.3V</text>
<text x="357.6" y="53.9">U102</text>
<text x="357.6" y="56.2">TMP102xxDRL</text>
<text x="308.9" y="63.1">TP125</text>
<text x="308.9" y="60.6">TP124</text>
<text x="348.5" y="60.6">SDA</text>
<text x="348.5" y="63.1">SCL</text>
<text x="356.5" y="60.5" transform="rotate(-90 356.5 60.5)">V+</text>
<text x="357" y="60.6">ALERT</text>
<text x="366.6" y="62.8">+3.3V</text>
<text x="391.2" y="60.6">TP126</text>
<text x="63" y="69.4">+BATT</text>
<text x="96" y="69.4">+BATT</text>
<text x="333.6" y="68.2">+3.3V</text>
<text x="348.5" y="68.2">ADD0</text>
<text x="356.5" y="71.9" transform="rotate(-90 356.5 71.9)">GND</text>
<text x="373.4" y="70.7">C104</text>
<text x="51.1" y="75.8">J101</text>
<text x="72.4" y="75.8">TP101</text>
<text x="84.1" y="75.8">J102</text>
<text x="373.4" y="73.3">0.1uF</text>
<text x="50.5" y="78.3">WAGO</text>
<text x="72.4" y="78.3">TP102</text>
<text x="83.5" y="78.3">WAGO</text>
<text x="353.6" y="80.9">GND</text>
<text x="367.5" y="80.9">GND</text>
<text x="64" y="84.7">GND</text>
<text x="97" y="84.7">GND</text>
<text x="146.3" y="107.5">TP104</text>
<text x="190.5" y="103.4">DC Motor</text>
<text x="191.9" y="107.5">~{SLEEP}</text>
<text x="200.6" y="103.4">Controller</text>
<text x="211.2" y="103.4">-</text>
<text x="214" y="103.4">Front</text>
<text x="220.1" y="103.4">Wheels</text>
<text x="252.2" y="107.3">TP116</text>
<text x="371.7" y="106">+3.3V</text>
<text x="76.6" y="113.4">2.54mm</text>
<text x="80.2" y="111.4">J103</text>
<text x="85.4" y="113.4">R/A</text>
<text x="88.4" y="110.1">+BATT</text>
<text x="146.3" y="110.1">TP105</text>
<text x="146.3" y="112.6">TP106</text>
<text x="191.9" y="110.1">DIR</text>
<text x="191.9" y="112.6">PWM</text>
<text x="271.8" y="112.6">J104</text>
<text x="336.1" y="111.1">+3.3V</text>
<text x="367" y="113.9">R107</text>
<text x="383.1" y="111.1">+3.3V</text>
<text x="93.6" y="120">+3.3V</text>
<text x="146.3" y="115.2">TP107</text>
<text x="146.3" y="117.7">TP108</text>
<text x="191.9" y="115.2">~{CHOPPING}</text>
<text x="191.9" y="117.7">CSA_OUT</text>
<text x="271.8" y="115.2">WAGO</text>
<text x="342.9" y="119">D104</text>
<text x="69.4" y="125.2" transform="rotate(-90 69.4 125.2)">GND</text>
<text x="146.3" y="120.2">TP109</text>
<text x="191.9" y="120.2">~{FAULT}</text>
<text x="252.2" y="120.5">TP117</text>
<text x="324.7" y="123.8">+3.3V</text>
<text x="342.9" y="121.5">GREEN</text>
<text x="389.9" y="120.2">AO3401A</text>
<text x="389.9" y="122.8">Q101</text>
<text x="190.5" y="128.8">DC Motor</text>
<text x="200.6" y="128.8">Controller</text>
<text x="211.2" y="128.8">-</text>
<text x="214" y="128.8">Rear</text>
<text x="219.5" y="128.8">Wheels</text>
<text x="320" y="131.7">R112</text>
<text x="341.6" y="127.9">R113</text>
<text x="388.6" y="130.4">R106</text>
<text x="146.3" y="135.5">TP110</text>
<text x="191.9" y="135.5">DIR</text>
<text x="191.9" y="132.9">~{SLEEP}</text>
<text x="252.2" y="132.7">TP118</text>
<text x="146.3" y="143.1">TP112</text>
<text x="146.3" y="138">TP111</text>
<text x="191.9" y="138">PWM</text>
<text x="191.9" y="140.6">~{CHOPPING}</text>
<text x="191.9" y="143.1">CSA_OUT</text>
<text x="273.1" y="138">J105</text>
<text x="273.1" y="140.6">WAGO</text>
<text x="342.9" y="140.6">AO3400A</text>
<text x="342.9" y="138">Q104</text>
<text x="389.9" y="139.3">D101</text>
<text x="389.9" y="141.8">YELLOW</text>
<text x="191.9" y="145.6">~{FAULT}</text>
<text x="252.2" y="145.9">TP119</text>
<text x="337.1" y="149.5">GND</text>
<text x="384" y="149.5">GND</text>
<text x="190.5" y="154.2">DC Motor</text>
<text x="200.6" y="154.2">Controller</text>
<text x="211.2" y="154.2">-</text>
<text x="214" y="154.2">Steering</text>
<text x="146.3" y="160.9">TP113</text>
<text x="191.9" y="160.9">DIR</text>
<text x="191.9" y="158.3">~{SLEEP}</text>
<text x="253.5" y="158.1">TP120</text>
<text x="324.7" y="158.1">+3.3V</text>
<text x="371.7" y="158.1">+3.3V</text>
<text x="55.4" y="164.7">+BATT</text>
<text x="93.5" y="164.4">TP103</text>
<text x="105" y="164.4">+3.3V</text>
<text x="146.3" y="163.4">TP114</text>
<text x="191.9" y="163.4">PWM</text>
<text x="191.9" y="166">~{CHOPPING}</text>
<text x="273.1" y="163.4">J106</text>
<text x="273.1" y="166">WAGO</text>
<text x="320" y="166">R108</text>
<text x="336.1" y="163.2">+3.3V</text>
<text x="367" y="166">R110</text>
<text x="383.1" y="163.2">+3.3V</text>
<text x="146.3" y="168.5">TP115</text>
<text x="191.9" y="171">~{FAULT}</text>
<text x="191.9" y="168.5">CSA_OUT</text>
<text x="253.5" y="171.3">TP121</text>
<text x="342.9" y="172.3">AO3401A</text>
<text x="389.9" y="172.3">AO3401A</text>
<text x="342.9" y="174.9">Q102</text>
<text x="389.9" y="174.9">Q103</text>
<text x="61.5" y="185">GND</text>
<text x="74.2" y="185">GND</text>
<text x="88.1" y="185">GND</text>
<text x="102.1" y="185">GND</text>
<text x="341.6" y="182.5">R109</text>
<text x="388.6" y="182.5">R111</text>
<text x="342.9" y="191.4">D102</text>
<text x="389.9" y="191.4">D103</text>
<text x="342.9" y="193.9">ORANGE</text>
<text x="389.9" y="193.9">RED</text>
<text x="337.1" y="201.5">GND</text>
<text x="384" y="201.5">GND</text>
<text x="154.9" y="244.7">M3</text>
<text x="154.9" y="242.2">H101</text>
<text x="166.4" y="244.7">M3</text>
<text x="166.4" y="242.2">H102</text>
<text x="177.8" y="244.7">M3</text>
<text x="177.8" y="242.2">H103</text>
<text x="189.2" y="244.7">M3</text>
<text x="189.2" y="242.2">H104</text>
<text x="200.7" y="242.2">H105</text>
<text x="200.7" y="244.7">M2.5</text>
<text x="212.1" y="242.2">H106</text>
<text x="212.1" y="244.7">M2.5</text>
<text x="235.9" y="243.7">1mm/2mm</text>
<text x="237.9" y="241.1">FID101</text>
<text x="248.6" y="243.7">1mm/2mm</text>
<text x="250.6" y="241.1">FID102</text>
<text x="261.3" y="243.7">1mm/2mm</text>
<text x="263.3" y="241.1">FID103</text>
<text x="150.4" y="251.1">GND</text>
<text x="161.8" y="251.1">GND</text>
<text x="173.2" y="251.1">GND</text>
<text x="184.7" y="251.1">GND</text>
<text x="196.1" y="251.1">GND</text>
<text x="207.5" y="251.1">GND</text>
</g>
<g font-size="1.8" fill="#0f0f0f">
<text x="320" y="59.4">TEMP_SDA</text>
<text x="375.7" y="59.4">~{TEMP_ALRT}</text>
<text x="320" y="62">TEMP_SCL</text>
<text x="157.5" y="106.4">~{MOTOR_SLEEP}</text>
<text x="157.5" y="111.5">FRONT_MOTOR_PWM</text>
<text x="157.5" y="109">FRONT_MOTOR_DIR</text>
<text x="157.5" y="119.1">~{MOTOR_FAULT}</text>
<text x="157.5" y="114">~{MOTOR_CHOPPING}</text>
<text x="157.5" y="116.6">FRONT_MOTOR_CSA_OUT</text>
<text x="52.1" y="125.5">~{TEMP_ALRT}</text>
<text x="52.1" y="130.5">~{MOTOR_SLEEP}</text>
<text x="52.1" y="128">TEMP_SDA</text>
<text x="98.7" y="130.5">~{MOTOR_FAULT}</text>
<text x="102.2" y="128">TEMP_SCL</text>
<text x="157.5" y="131.8">~{MOTOR_SLEEP}</text>
<text x="52.1" y="133.1">FRONT_MOTOR_PWM</text>
<text x="52.1" y="135.6">REAR_MOTOR_PWM</text>
<text x="94.1" y="133.1">FRONT_MOTOR_DIR</text>
<text x="95.3" y="135.6">REAR_MOTOR_DIR</text>
<text x="157.5" y="134.4">REAR_MOTOR_DIR</text>
<text x="157.5" y="136.9">REAR_MOTOR_PWM</text>
<text x="52.1" y="138.2">STEERING_MOTOR_PWM</text>
<text x="91.2" y="138.2">STEERING_MOTOR_DIR</text>
<text x="157.5" y="142">REAR_MOTOR_CSA_OUT</text>
<text x="157.5" y="139.4">~{MOTOR_CHOPPING}</text>
<text x="308.6" y="138.2">~{MOTOR_SLEEP}</text>
<text x="157.5" y="144.5">~{MOTOR_FAULT}</text>
<text x="157.5" y="157.2">~{MOTOR_SLEEP}</text>
<text x="157.5" y="159.8">STEERING_MOTOR_DIR</text>
<text x="157.5" y="162.3">STEERING_MOTOR_PWM</text>
<text x="157.5" y="164.8">~{MOTOR_CHOPPING}</text>
<text x="157.5" y="167.4">STEERING_MOTOR_CSA_OUT</text>
<text x="157.5" y="169.9">~{MOTOR_FAULT}</text>
<text x="308.6" y="172.5">~{TEMP_ALRT}</text>
<text x="355.6" y="172.5">~{MOTOR_FAULT}</text>
</g>
<g font-size="1.8" fill="#a90000">
<text x="346" y="59.4">6</text>
<text x="355.3" y="56.6" transform="rotate(-90 355.3 56.6)">5</text>
<text x="363.8" y="59.4">3</text>
<text x="346" y="62">1</text>
<text x="346" y="67.1">4</text>
<text x="60.9" y="74.7">1</text>
<text x="60.9" y="77.2">2</text>
<text x="93.9" y="74.7">1</text>
<text x="93.9" y="77.2">2</text>
<text x="355.3" y="74.4" transform="rotate(-90 355.3 74.4)">2</text>
<text x="265.4" y="111.5">1</text>
<text x="77.4" y="115.3">2</text>
<text x="77.4" y="117.9">4</text>
<text x="86.3" y="115.3">1</text>
<text x="86.3" y="117.9">3</text>
<text x="265.4" y="114">2</text>
<text x="385.8" y="117.5" transform="rotate(-90 385.8 117.5)">2</text>
<text x="76.8" y="125.5">10</text>
<text x="77.4" y="120.4">6</text>
<text x="77.4" y="122.9">8</text>
<text x="86.3" y="120.4">5</text>
<text x="86.3" y="122.9">7</text>
<text x="86.3" y="125.5">9</text>
<text x="379" y="120.4">1</text>
<text x="385.8" y="125.2" transform="rotate(-90 385.8 125.2)">3</text>
<text x="76.8" y="128">12</text>
<text x="76.8" y="130.6">14</text>
<text x="85.7" y="128">11</text>
<text x="85.7" y="130.6">13</text>
<text x="76.8" y="133.1">16</text>
<text x="76.8" y="135.6">18</text>
<text x="85.7" y="133.1">15</text>
<text x="85.7" y="135.6">17</text>
<text x="266.6" y="136.9">1</text>
<text x="338.8" y="135.3" transform="rotate(-90 338.8 135.3)">3</text>
<text x="76.8" y="138.2">20</text>
<text x="85.7" y="138.2">19</text>
<text x="266.6" y="139.4">2</text>
<text x="332" y="138.2">1</text>
<text x="338.8" y="142.9" transform="rotate(-90 338.8 142.9)">2</text>
<text x="266.6" y="162.3">1</text>
<text x="266.6" y="164.8">2</text>
<text x="332" y="172.5">1</text>
<text x="338.8" y="169.6" transform="rotate(-90 338.8 169.6)">2</text>
<text x="379" y="172.5">1</text>
<text x="385.8" y="169.6" transform="rotate(-90 385.8 169.6)">2</text>
<text x="338.8" y="177.2" transform="rotate(-90 338.8 177.2)">3</text>
<text x="385.8" y="177.2" transform="rotate(-90 385.8 177.2)">3</text>
</g>
<g font-size="1.8" fill="#ff0606">
<text x="58.9" y="92.9">REPLACE WITH HIGH</text>
<text x="79.6" y="92.9">CURRENT RATED PART?</text>
</g>
<g font-size="1.8" fill="#f00">
<text x="214" y="112.6">MOTOR_OUT_A</text>
<text x="229.9" y="111.5">FRONT_MOTOR_OUT_A</text>
<text x="213.8" y="115.2">MOTOR_OUT_B</text>
<text x="229.9" y="114">FRONT_MOTOR_OUT_B</text>
<text x="231.1" y="136.9">REAR_MOTOR_OUT_A</text>
<text x="213.8" y="140.6">MOTOR_OUT_B</text>
<text x="214" y="138">MOTOR_OUT_A</text>
<text x="231.1" y="139.4">REAR_MOTOR_OUT_B</text>
<text x="213.8" y="166">MOTOR_OUT_B</text>
<text x="214" y="163.4">MOTOR_OUT_A</text>
<text x="231.1" y="164.8">STEERING_MOTOR_OUT_B</text>
<text x="231.1" y="162.3">STEERING_MOTOR_OUT_A</text>
</g>
<g font-size="1.8" fill="#725600">
<text x="190.5" y="124.2">File:</text>
<text x="195.7" y="124.2">DRV8701.kicad_sch</text>
<text x="190.5" y="149.6">File:</text>
<text x="195.7" y="149.6">DRV8701.kicad_sch</text>
<text x="190.5" y="175">File:</text>
<text x="195.7" y="175">DRV8701.kicad_sch</text>
</g>
<text font-size="1.8" fill="#009600" x="355.6" y="120.4">~{MOTOR_CHOPPING}</text>
<g font-size="1.8" fill="#989898">
<text x="68" y="167.2">AP7381-33SA-7</text>
<text x="73.6" y="164.7">U101</text>
<text x="71.6" y="171">VI</text>
<text x="78.1" y="171">VO</text>
<text x="54.6" y="175.5">C101</text>
<text x="56" y="178">1uF</text>
<text x="77.1" y="174.8" transform="rotate(-90 77.1 174.8)">GND</text>
<text x="94" y="175.5">C102</text>
<text x="94" y="178">1uF</text>
<text x="108" y="175.5">C103</text>
<text x="108" y="178">1uF</text>
</g>
<g font-size="1.8" fill="#aaa">
<text x="69.1" y="169.9">1</text>
<text x="81.8" y="169.9">2</text>
<text x="75.9" y="177.2" transform="rotate(-90 75.9 177.2)">3</text>
</g>
<g font-size="1.8" fill="#0000c2">
<text x="54" y="194.5">This</text>
<text x="58.9" y="194.5">regulator</text>
<text x="68.8" y="194.5">can</text>
<text x="73.3" y="194.5">be</text>
<text x="76.7" y="194.5">DNP</text>
<text x="81.8" y="194.5">if</text>
<text x="84.3" y="194.5">3.3V</text>
<text x="89.6" y="194.5">is</text>
<text x="92.4" y="194.5">supplied</text>
<text x="101.5" y="194.5">externally.</text>
</g>
<g font-size="1.8" fill="#ff2501">
<text x="336.4" y="211">UPDATE SERIES</text>
<text x="352.4" y="211">RESISTOR VALUES!</text>
</g>
</svg>
